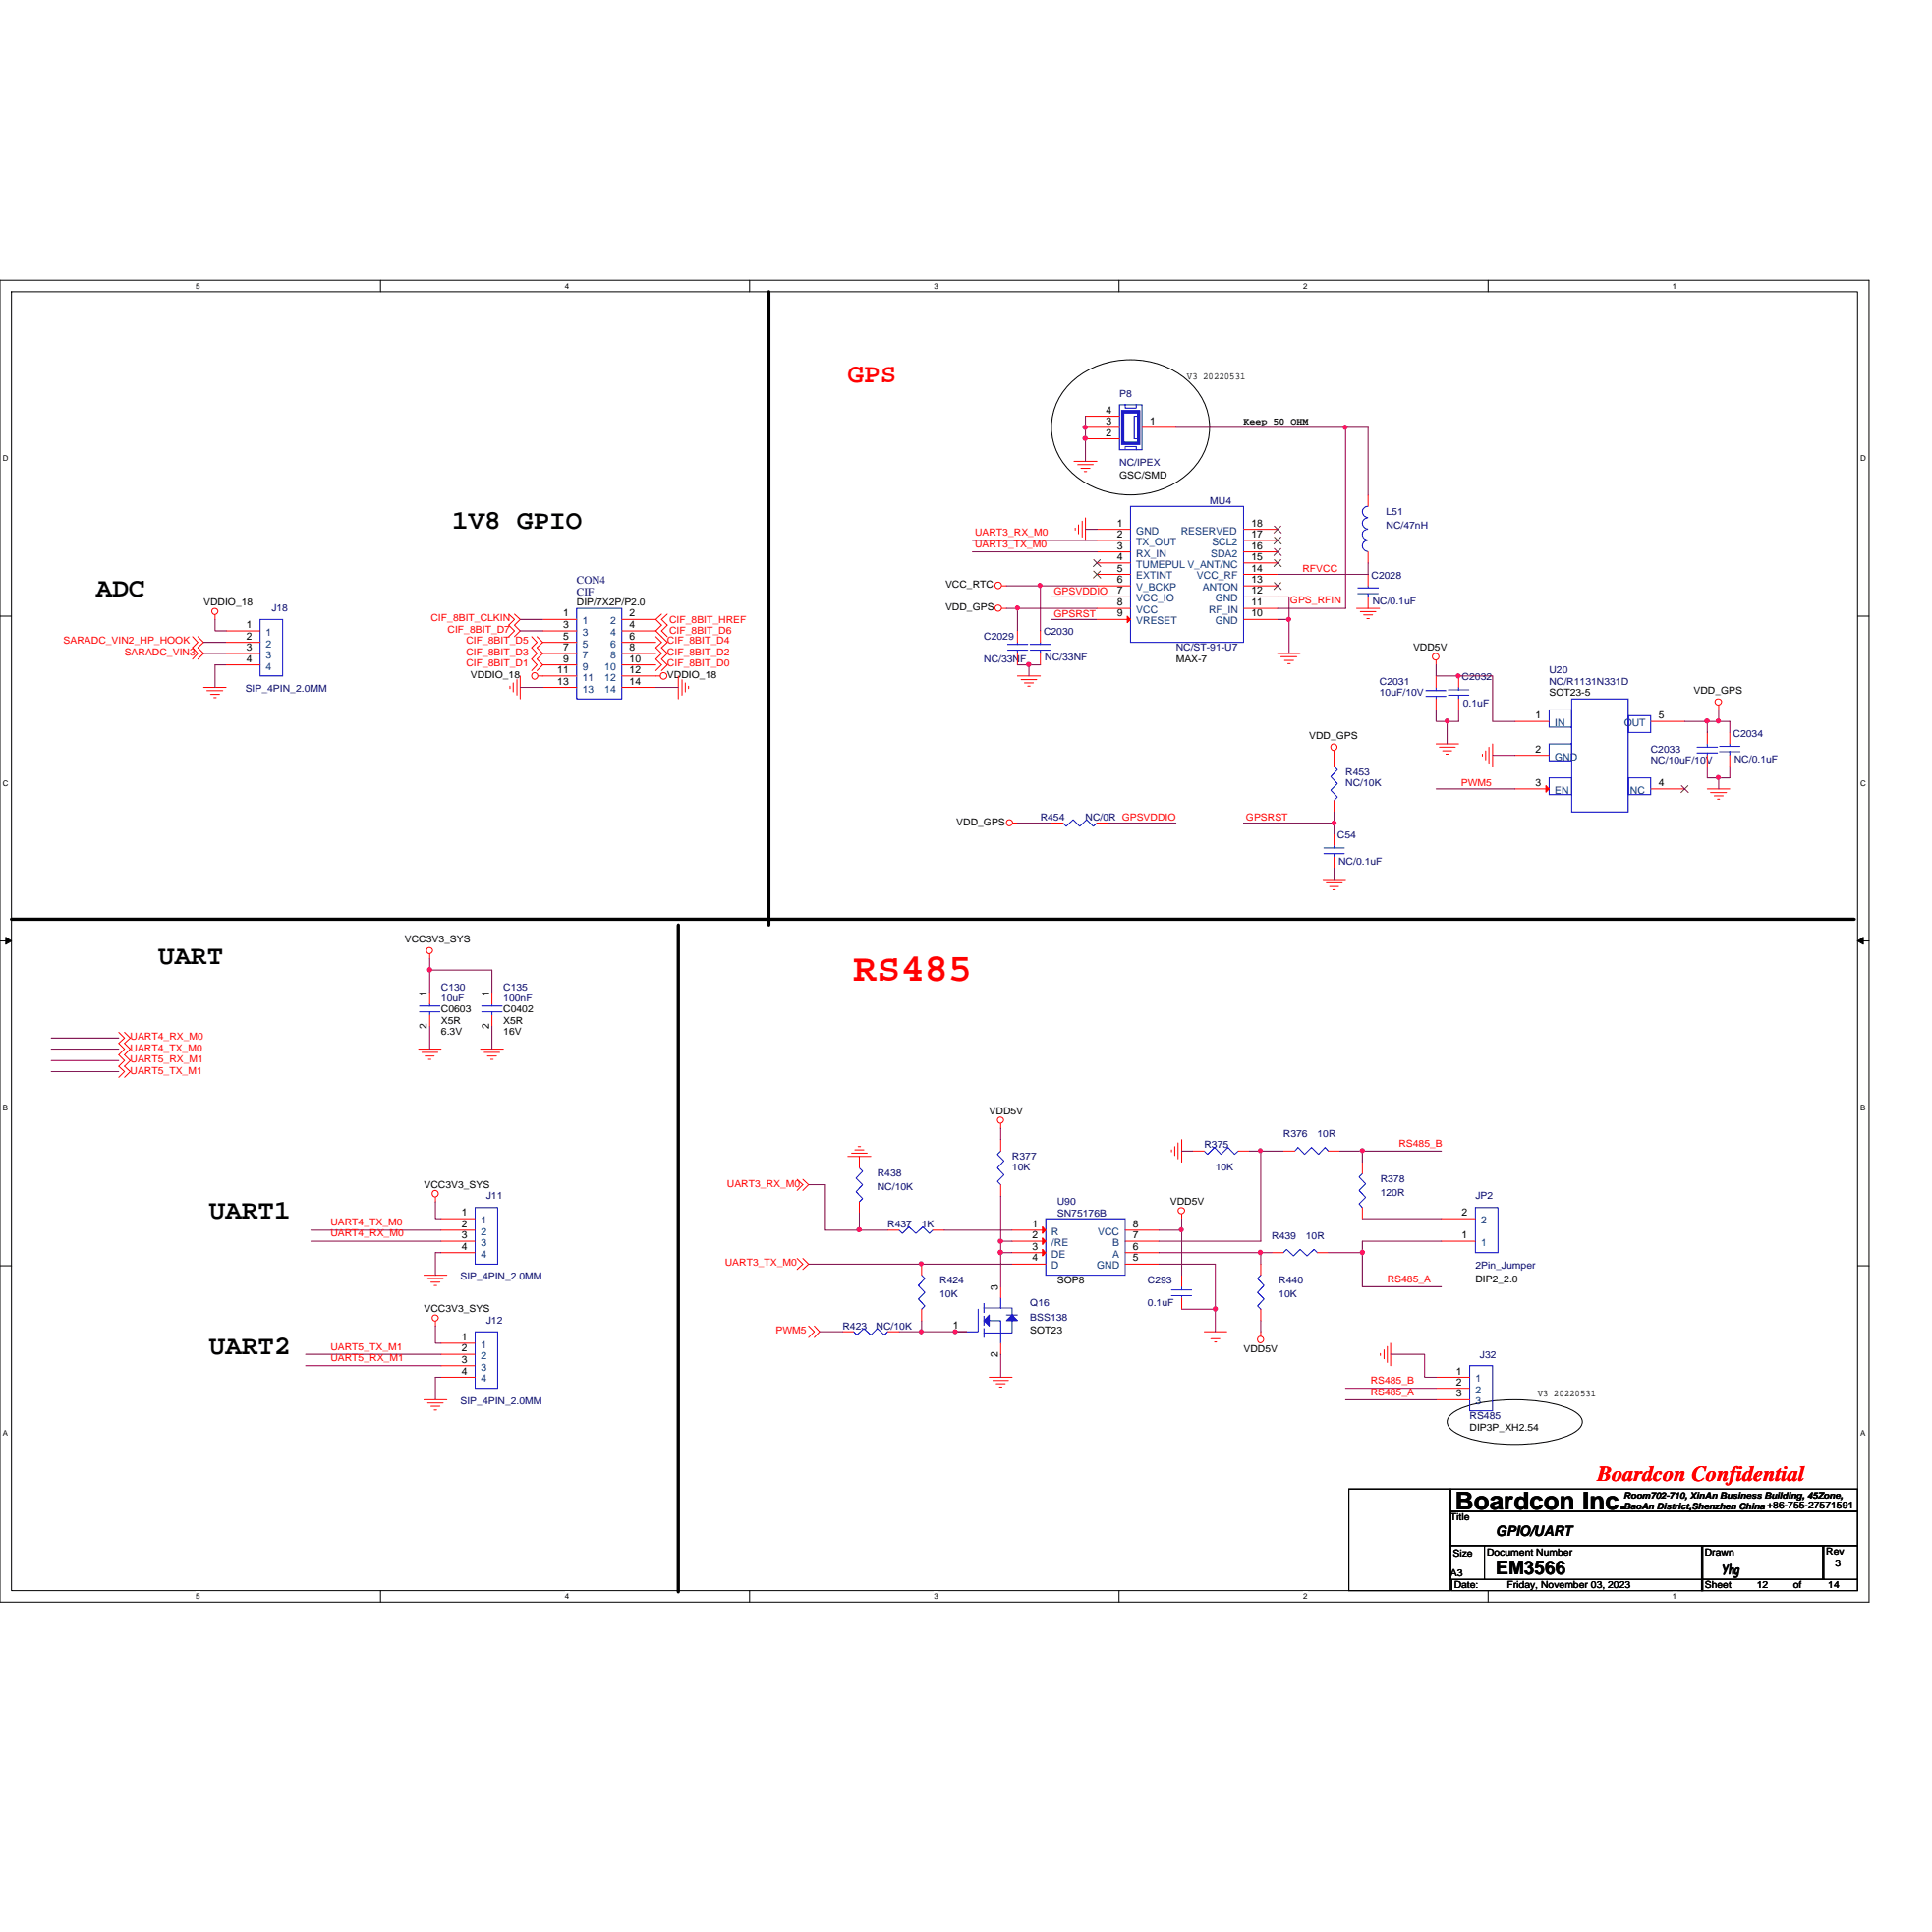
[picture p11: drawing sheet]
<svg xmlns="http://www.w3.org/2000/svg" width="100mm" height="100mm" viewBox="0 0 100 100" stroke-linecap="round" stroke-linejoin="round" font-family="sans-serif">
<path d="M0 14.5h96.6v68.3h-96.6zM.6 15.1h95.4v67.1h-95.4z" fill="none" stroke="#000" stroke-width=".05"/>
<g fill="#fff">
<path d="M10.1 14.5h.3v.5h-.3z"/>
<path d="M10.1 82.3h.3v.4h-.3z"/>
</g>
<path d="M19.7 14.5v.6M19.7 82.2v.6" fill="none" stroke="#000" stroke-width=".05"/>
<g fill="#fff">
<path d="M29.2 14.5h.2v.5h-.2z"/>
<path d="M29.2 82.3h.2v.4h-.2z"/>
</g>
<path d="M38.7 14.5v.6M38.7 82.2v.6" fill="none" stroke="#000" stroke-width=".05"/>
<g fill="#fff">
<path d="M48.3 14.5h.2v.5h-.2z"/>
<path d="M48.3 82.3h.2v.4h-.2z"/>
</g>
<path d="M57.8 14.5v.6M57.8 82.2v.6" fill="none" stroke="#000" stroke-width=".05"/>
<g fill="#fff">
<path d="M67.4 14.5h.2v.5h-.2z"/>
<path d="M67.4 82.3h.2v.4h-.2z"/>
</g>
<path d="M76.9 14.5v.6M76.9 82.2v.6" fill="none" stroke="#000" stroke-width=".05"/>
<g fill="#fff">
<path d="M86.4 14.5h.3v.5h-.3z"/>
<path d="M86.4 82.3h.3v.4h-.3z"/>
<path d="M.1 23.5h.3v.4h-.3z"/>
<path d="M96.1 23.5h.3v.4h-.3z"/>
<path d="M.1 40.2h.3v.5h-.3z"/>
<path d="M96.1 40.2h.3v.5h-.3z"/>
</g>
<path d="M0 31.8h.6M96 31.8h.6" fill="none" stroke="#000" stroke-width=".05"/>
<g fill="#fff">
<path d="M.1 57h.3v.5h-.3z"/>
<path d="M96.1 57h.3v.5h-.3z"/>
</g>
<path d="M0 48.6h.6M96 48.6h.6" fill="none" stroke="#000" stroke-width=".05"/>
<path d="M.3 48.4l.3 .2-.3 .2zM96 48.6l.3-.2v.4z" fill="#000" stroke="#000" stroke-width=".05"/>
<g fill="#fff">
<path d="M.1 73.8h.3v.5h-.3z"/>
<path d="M96.1 73.8h.3v.5h-.3z"/>
</g>
<g fill="none" stroke="#000" stroke-width=".05">
<path d="M55.5 19.6a4.5 4.5 0 0 1 6.7 1.1 3.3 3.3 0 0 1-2.2 4.6 4.4 4.4 0 0 1-5.3-1.9 3.1 3.1 0 0 1 .8-3.8zM0 65.4h.6M69.7 76.9h5.3v5.3h-5.3zM74.9 73.2a4.9 4.9 0 0 1 3.4-.9 4.9 4.9 0 0 1 3.4 .9l.1 .3a1.48 1.48 0 0 1-1.3 .9 8.1 8.1 0 0 1-5.4-.4l-.2-.3-.1-.2zM75 76.9h21v1.2h-21zM75 78.1h21v1.8h-21zM75 79.9h1.7v1.7h-1.7zM76.7 79.9h17.5v1.7h-17.5zM87.9 79.9v1.7M88 79.9h6.2v1.7h-6.2zM94.2 79.9h1.8v1.7h-1.8zM96 65.4h.6"/>
<path d="M75 81.6h13v.6h-13zM87.9 81.6h8.1v.6h-8.1z"/>
</g>
<path d="M39.7 15.1v32.7M.6 47.5h95.2M35.1 47.8v34.5" fill="none" stroke="#000" stroke-width=".17"/>
<g fill="none" stroke="#f00" stroke-width=".05">
<path d="M9.9 32.9l.3 .3-.3 .3 .3 .3-.3 .3M10.2 32.9l.3 .3-.3 .3 .3 .3-.3 .3M10.5 35.5h1.2M10.7 35.7h.8M10.9 35.9h.4M11 31.5h.2v.2h-.2zM11 36.1h.2M11.1 31.8v.2M11.7 32.6h1.7M11.7 33.2h1.7M11.7 33.8h1.7M11.7 34.4h1.7"/>
<path d="M26.3 31.7l.3 .3-.3 .3 .3 .3-.3 .3M26.4 35.5v.1M26.5 35.3v.5M26.6 31.7l.3 .3-.3 .3 .3 .3-.3 .3M26.7 35.1v.8M26.9 34.9v1.2M27.5 32.9l.2 .3-.2 .3 .2 .3-.2 .3 .2 .3-.2 .3M27.5 34.8h.2v.2h-.2zM27.7 32.9l.3 .3M28 33.2l-.3 .3 .3 .3M28 33.8l-.3 .3 .3 .3M28 34.4l-.3 .3"/>
<path d="M28 32h1.8M28 32.6h1.8M28 33.2h1.8M28 33.8h1.8M28 34.4h1.8M28 35.5h1.8M29.8 34.9h-2M32.1 34.9h2M32.1 32h1.8M32.1 32.6h1.8M32.1 33.2h1.8M32.1 33.8h1.8"/>
<path d="M32.1 34.4h1.8M32.1 35.5h1.8M33.9 32l.3 .3-.3 .3M33.9 32.6l.6 .6-.3 .3 .3 .3-.3 .3 .3 .3-.3 .3M33.9 32.9l.3 .3-.3 .3 .3 .3-.3 .3 .3 .3-.3 .3M34.2 31.7l-.3 .3M34.5 31.7l-.3 .3 .3 .3-.3 .3 .3 .3M35.1 34.9v1.2M35.2 35.1v.8M35.4 35.3v.5M35.6 35.5v.1M51.5 31.3h.2v.2h-.2z"/>
<path d="M51.8 31.4h.2M51.8 30.3h.2M52.6 32.6v.6M52.6 33.8v.6M52.6 34.9h1.2M52.8 35.1h.8M52.9 35.3h.5M53.1 35.5h.1M53.8 32.6v.6M53.8 33.8v.6M55.5 23.8h1.2M55.6 27.3v.1"/>
<path d="M55.7 24h.8M55.7 27.1v.5M55.9 24.2h.4M55.9 26.9v.9M56 24.4h.2M56.1 22.7h1.7M56.1 22.1h1.7M56.1 21.5h1.7M56.1 26.8v1.1M56.7 32h1.7M56.7 30.8h1.7M56.7 31.4h1.7"/>
<path d="M56.7 28.5h1.7M56.7 29.1h1.7M56.7 29.7h1.7M56.7 30.3h1.7M56.7 27.4h1.7M56.7 27.9h1.7M59 22.1h1.8M64.3 29.7h1.7M64.3 32h1.7M64.3 31.4h1.7M64.3 30.8h1.7M64.3 30.3h1.7"/>
<path d="M64.3 29.1h1.7M64.3 28.5h1.7M64.3 27.9h1.7M64.3 27.4h1.7M66 33.8h1.2M66.2 33.9h.8M66.4 34.1h.4M66.5 34.3h.2M68.8 38.5h.2v.2h-.2zM68.9 38.8v.8M70.1 31.4h1.2M70.3 31.6h.8"/>
<path d="M70.5 31.8h.4M70.6 32h.2M70.7 29.7v.6M70.7 30.8v.6M70.7 28.5v.6M70.7 25.6v.6M74.2 34.1v.3M74.2 36.1v.6M74.2 34.9v.6M74.2 38.4h1.2M74.4 38.6h.8M74.5 38.8h.5"/>
<path d="M74.7 39h.1M75.4 34.9v.6M75.4 36.1v.6M76.6 39v.1M76.8 38.8v.5M76.9 38.6v.8M77.1 38.4v1.2M78.3 37.3h1.8M78.3 39h1.8M85.3 37.3h1.8M88.2 39v.6M88.2 37.9v.5"/>
<path d="M88.7 36.2h.2v.2h-.2zM88.8 36.5v.2M89.4 37.9v.5M89.4 39v.6M6.1 53.3l.3 .3-.3 .3 .3 .3-.3 .3 .3 .3-.3 .3 .3 .3-.3 .3M6.4 53.3l.3 .3-.3 .3 .3 .3-.3 .3 .3 .3-.3 .3 .3 .3-.3 .3M21.6 54.2h1.2M21.8 54.4h.8M22 54.6h.4M22.1 49h.2v.2h-.2zM22.1 54.7h.2M22.2 49.3v.2"/>
<path d="M22.2 51.3v.6M22.2 52.5v.5M24.8 54.2h1.2M25 54.4h.8M25.2 54.6h.5M25.4 54.7h.1M25.4 51.3v.6M25.4 52.5v.5M43.8 59.8h1.2M44 59.6h.8M44.2 59.4h.4M44.3 59.3h.2"/>
<path d="M44.4 59.8v.6M51.6 57.8h.2v.2h-.2zM51.7 58.1v.2M51.7 58.9v.6M52 42.4h.3v.2h-.3zM52.3 42.5h.3M54.3 42.5h.6M56.7 42.5h.6M60.5 59.4v.1M60.7 59.3v.4M60.9 59.1v.8M61.1 58.9v1.2"/>
<path d="M61.6 59.5h.6M64 59.5h.6M66.3 59.5h.6M68.4 45.5h1.1M68.5 45.6h.9M68.6 59.5h.6M68.7 45.8h.5M68.9 46h.1M68.9 41.4v.6M68.9 43.1v.6M68.9 44.3v.6M78.3 40.8h1.8"/>
<path d="M85.3 40.8h1.8M88.2 40.8h1.2M88.4 41h.8M88.6 41.1h.4M88.8 41.3h.1M21.9 65.9h1.2M21.9 72.3h1.2M22.1 66.1h.8M22.1 72.5h.8M22.3 66.3h.4M22.3 72.7h.4M22.4 61.6h.2v.2h-.2z"/>
<path d="M22.4 68h.2v.2h-.2zM22.4 66.4h.2M22.4 72.9h.2M22.5 61.9v.2M22.5 68.3v.2M22.8 69.4h1.8M22.8 70h1.8M22.8 70.6h1.8M22.8 71.2h1.8M22.8 63h1.8M22.8 63.6h1.8M22.8 64.1h1.8"/>
<path d="M22.8 64.7h1.8M41.2 60.9l.3 .3-.3 .3M41.2 65l.3 .3-.3 .3M41.5 60.9l.3 .3-.3 .3M41.5 65l.3 .3-.3 .3M41.8 68.5l.3 .3-.3 .3M42.1 68.5l.3 .3-.3 .3M43.5 68.8h.6M44.4 62.1v.6M45.9 63.6h.6M45.9 68.8h.6M47.6 67.7v.5"/>
<path d="M47.6 65.3v.6M48.2 63.6h.6M49.4 68.8h.6M51.1 71.2h1.2M51.3 71.3h.8M51.5 71.5h.4M51.6 71.7h.2M51.7 66.5v.6M51.7 69.4v.6M51.7 61.2v.6M52.3 63.6h1.7M52.3 64.1h1.7"/>
<path d="M52.3 64.7h1.7M52.3 65.3h1.7M58.1 65.3h1.8M58.1 64.7h1.8M58.1 64.1h1.8M58.1 63.6h1.8M60.9 62.4h.3v.3h-.3zM61.1 62.7v.3M61.1 67.1v.6M61.1 65.9v.6M62.2 68.8h1.2M62.4 69h.8"/>
<path d="M62.6 69.2h.4M62.8 69.3h.1M65 69.1h.2v.2h-.2zM65.2 68.8v.3M65.2 65.3v.6M65.2 67.7v.5M65.7 64.7h.6M68.1 64.7h.5M70.4 60.1v.5M70.4 62.4v.6M71.3 69.9v.1M71.5 69.7v.5"/>
<path d="M71.7 69.6v.8M71.9 69.4v1.2M74.2 71.2h1.7M74.2 71.7h1.7M74.2 72.3h1.7M74.5 64.1h1.7M74.5 63h1.7"/>
<circle cx="34.3" cy="34.9" r=".17"/>
<circle cx="51.6" cy="30.3" r=".17"/>
<circle cx="74.2" cy="33.9" r=".17"/>
</g>
<g fill="none" stroke="#00f" stroke-width=".05">
<path d="M13.4 32h1.2v2.9h-1.2zM29.8 31.4h2.3v4.7h-2.3zM52.1 33.6h1M52.1 33.3h1M52.6 33.2v.1M52.6 33.6v.2M53.2 33.6h1.1M53.2 33.3h1.1M53.8 33.2v.1M53.8 33.6v.2M57.8 20.9h1.2v2.3h-1.2zM58.1 20.9v.2h.6v-.2"/>
<path d="M58.1 23.2v-.1h.6v.1M58.4 26.2h5.9v7h-5.9zM58.6 21.5h.2v1.2h-.2zM68.9 39.6l.2 .2-.3 .3 .3 .4-.3 .3 .3 .4-.2 .2M70.2 30.7h1M70.2 30.4h1M70.7 27.9a.29 .29 0 0 0-.3 .3 .29 .29 0 0 0 .3 .3M70.7 27.4a.28 .28 0 0 0-.3 .2 .28 .28 0 0 0 .3 .3M70.7 26.8a.29 .29 0 0 0-.3 .2 .29 .29 0 0 0 .3 .3M70.7 26.2a.29 .29 0 0 0-.3 .3 .29 .29 0 0 0 .3 .2M70.7 30.3v.1M70.7 30.7v.1"/>
<path d="M73.7 35.7h1M73.7 36h1M74.2 36v.1M74.2 35.5v.2M74.8 35.9h1.1M74.8 35.6h1.1M75.4 35.5v.1M75.4 35.9v.2M80.1 36.7h1.1v.9h-1.1zM80.1 38.4h1.1v.9h-1.1zM81.2 36.1h2.9v5.9h-2.9zM84.1 37h1.2v.9h-1.2z"/>
<path d="M87.7 38.6h1.1M87.7 38.9h1.1M88.2 38.9v.1M88.2 38.4v.2M88.9 38.8h1M88.9 38.6h1M89.4 38.4v.2M89.4 38.8v.2M21.7 52.3h1M21.7 52h1M22.2 51.9v.1M22.2 52.3v.2"/>
<path d="M24.9 52.3h1.1M24.9 52h1.1M25.4 51.9v.1M25.4 52.3v.2M51.7 59.5l-.2 .2 .4 .3-.4 .4 .4 .3-.4 .3 .2 .2M54.9 42.5l.2 .2 .4-.3 .3 .3 .4-.3 .3 .3 .2-.2M62.2 59.5l.2 .2 .4-.4 .3 .4 .4-.4 .3 .4 .2-.2M66.9 59.5l.2-.2 .3 .4 .4-.4 .3 .4 .4-.4 .1 .2M68.4 44.1h1.1M68.4 43.8h1.1M68.9 43.7v.1M68.9 44.1v.2"/>
<path d="M80.1 40.2h1.1v.9h-1.1zM84.1 40.2h1.2v.9h-1.2zM24.6 68.8h1.1v2.9h-1.1zM24.6 62.4h1.1v2.9h-1.1zM44.1 68.8l.2 .2 .3-.4 .4 .4 .3-.4 .4 .4 .2-.2M44.4 60.4l.2 .1-.4 .4 .4 .3-.4 .4 .4 .3-.2 .2M46.5 63.6l.1 .1 .4-.3 .3 .3 .4-.3 .3 .3 .2-.1M47.6 65.9l.2 .2-.3 .3 .3 .4-.3 .3 .3 .4-.2 .2M50.5 67.7v1.1h-.5M50.8 67.6h1.5v.4M50.8 68.6v.5M50.8 68v.5"/>
<path d="M50.8 67.4v.4M51.1 68.2h.6v1.2M51.7 67.1v.5M52 68h.6M52.3 68.2v.7h-1.5M54 63h4.1v2.9h-4.1zM60.5 66.7h1.1M60.5 67h1.1M61.1 66.5v.2M61.1 67v.1M65.2 65.9l-.2 .2 .3 .3-.3 .4 .3 .3-.3 .4 .2 .2M66.3 64.7l.2-.1 .3 .3 .4-.3 .3 .3 .4-.3 .2 .1"/>
<path d="M70.4 60.6l-.2 .2 .4 .4-.4 .3 .4 .4-.4 .3 .2 .2M75.9 70.6h1.2v2.3h-1.2zM76.2 62.4h1.2v2.3h-1.2z"/>
</g>
<g fill="#00f" stroke="#00f" stroke-width=".05">
<path d="M51.1 68v.5l-.3-.3z" fill-rule="evenodd"/>
<path d="M52.3 68l.3 .2h-.6z" fill-rule="evenodd"/>
</g>
<g fill="#f00" stroke="#f00" stroke-width=".05">
<path d="M53.9 63.4l.1 .2-.1 .1z"/>
<path d="M53.9 64l.1 .1-.1 .2z"/>
<path d="M53.9 64.6l.1 .1-.1 .2z"/>
<path d="M79.9 40.6l.2 .2-.2 .1z"/>
<path d="M58.3 31.8l.1 .2-.1 .2z"/>
</g>
<path d="M58 21.3h.8v1.6h-.8z" fill="none" stroke="#00f" stroke-width=".17"/>
<g fill="none" stroke="#804000" stroke-width=".05">
<path d="M56.5 28.9l.4 .4M56.5 29.5l.4 .4M56.9 28.9l-.4 .4M56.9 29.5l-.4 .4M65.8 30.1l.4 .4M65.8 28.9l.4 .4M65.8 28.3l.4 .4M65.8 27.8l.4 .3M65.8 27.2l.4 .3M66.2 30.1l-.4 .4M66.2 28.9l-.4 .4M66.2 28.3l-.4 .4"/>
<path d="M66.2 27.8l-.4 .3M66.2 27.2l-.4 .3M86.9 40.6l.3 .4M87.2 40.6l-.3 .4"/>
</g>
<g fill="none" stroke="#800040" stroke-width=".05">
<path d="M10.5 33.2h1.2M10.5 33.8h1.2M11.1 32v.6h.6M11.7 34.4h-.6v1.1M26.9 32h1.1M26.9 32.6h1.1M26.9 35.5h1.1M33.9 35.5h1.2M50.2 27.9h6.5M50.2 28.5h6.5M52 30.3h1.8M52 31.4h.6"/>
<path d="M52.6 31.4h4.1M52.6 34.4h.6M52.6 31.4v1.2M53.2 34.4h.6M53.2 34.4v.5M53.8 30.3h2.9M53.8 30.3v2.3M54.3 30.8h2.4M54.3 32h2.4M56.1 27.4h.6M56.1 21.5v2.3M60.8 22.1h8.7"/>
<path d="M66 30.8h.6v1.2M66 32h.6M66.6 32v1.8M69.5 22.1v9.3h-3.5M69.5 22.1h1.2v3.5M70.7 29.1v.6h-4.7M74.2 36.7v.6h.6M74.2 34.4v.5h2.9v2.4h1.2M74.8 37.3v1.1M75.4 36.7v.6h-.6M77.1 39h1.2M87.1 37.3h1.1"/>
<path d="M88.2 37.3h.6M88.2 37.3v.6M88.2 39.6v.6h.6M88.8 36.7v.6M88.8 37.3h.6v.6M89.4 39.6v.6h-.6M2.6 55.4h3.5M2.6 54.8h3.5M2.6 53.6h3.5M2.6 54.2h3.5M22.2 50.1h3.2v1.2M22.2 53v1.2"/>
<path d="M22.2 50.1v1.2M22.2 49.5v.6M25.4 53v1.2M51.7 58.3v.6M52.6 42.5h1.7M57.3 42.5h3.5M61.1 59.5h.5M64.3 42.5h4.6M64.6 59.5h1.7M65.2 59.5v4.6h-5.3M68.9 42v1.1M68.9 44.9v.6"/>
<path d="M69.2 59.5h5.3M70.4 59.5v.6M74.2 40.8h4.1M88.8 40.2v.6M15.8 70h7M15.8 70.6h7M16.1 63.6h6.7M16.1 64.1h6.7M22.5 62.1v.9h.3M22.5 68.5v.9h.3M22.8 64.7h-.3v1.2M22.8 71.2h-.3v1.1"/>
<path d="M41.8 61.2h.9v2.4h1.7M41.8 65.3h10.5M42.4 68.8h1.1M44.4 62.7v.9M44.4 63.6h1.5M47.6 68.2v.6M48.8 63.6h3.5M50 68.8h-3.5M51.7 61.8v2.3M51.7 70v1.2M51.7 64.1h.6M51.7 64.7h.6"/>
<path d="M51.7 64.1v.6M51.7 64.7v1.8M59.9 65.3h2.9v2.4M59.9 63.6h1.2M59.9 64.7h5.3M61.1 67.7h1.7M61.1 63v.6M61.1 63.6v2.3M62.8 67.7v1.1M65.2 68.2v.6M65.7 64.7h-.5v.6M68.6 64.7h1.8"/>
<path d="M69.5 71.7h4.7M69.5 72.3h4.7M70.4 64.7v1.8h4.1M70.4 63h4.1M71.9 70h1.7v1.2h.6M74.5 64.1h-4.1v.6"/>
</g>
<g fill="#f0f" stroke="#f0f" stroke-width=".05">
<path d="M22.1 50h.2v.2h-.2z" fill-rule="evenodd"/>
<path d="M65.1 59.4h.1v.1h-.1z" fill-rule="evenodd"/>
<path d="M70.3 59.4h.2v.1h-.2z" fill-rule="evenodd"/>
<path d="M51.6 64.1h.2v.1h-.2z" fill-rule="evenodd"/>
<path d="M44.3 63.5h.2v.1h-.2z" fill-rule="evenodd"/>
<path d="M61 63.5h.1v.1h-.1z" fill-rule="evenodd"/>
<path d="M51.6 64.6h.2v.2h-.2z" fill-rule="evenodd"/>
<path d="M65.1 64.6h.1v.2h-.1z" fill-rule="evenodd"/>
<path d="M70.3 64.6h.2v.2h-.2z" fill-rule="evenodd"/>
<path d="M47.5 65.2h.2v.2h-.2z" fill-rule="evenodd"/>
<path d="M62.7 67.6h.2v.1h-.2z" fill-rule="evenodd"/>
<path d="M47.5 68.7h.2v.2h-.2z" fill-rule="evenodd"/>
<path d="M49.3 68.7h.1v.2h-.1z" fill-rule="evenodd"/>
<path d="M56 22h.2v.2h-.2z" fill-rule="evenodd"/>
<path d="M69.4 22h.2v.2h-.2z" fill-rule="evenodd"/>
<path d="M56 22.6h.2v.1h-.2z" fill-rule="evenodd"/>
<path d="M53.7 30.2h.1v.1h-.1z" fill-rule="evenodd"/>
<path d="M52.5 31.3h.1v.2h-.1z" fill-rule="evenodd"/>
<path d="M66.5 31.9h.2v.2h-.2z" fill-rule="evenodd"/>
<path d="M53.1 34.3h.1v.1h-.1z" fill-rule="evenodd"/>
<path d="M75.3 34.9h.1v.1h-.1z" fill-rule="evenodd"/>
<path d="M74.7 37.2h.2v.1h-.2z" fill-rule="evenodd"/>
<path d="M88.1 37.2h.2v.1h-.2z" fill-rule="evenodd"/>
<path d="M88.7 37.2h.2v.1h-.2z" fill-rule="evenodd"/>
<path d="M88.7 40.1h.2v.1h-.2z" fill-rule="evenodd"/>
<path d="M68.9 42.5h.1v.1h-.1z" fill-rule="evenodd"/>
<path d="M22.1 50h.2v.2h-.2z" fill-rule="evenodd"/>
<path d="M65.1 59.4h.1v.1h-.1z" fill-rule="evenodd"/>
<path d="M70.3 59.4h.2v.1h-.2z" fill-rule="evenodd"/>
<path d="M51.6 64.1h.2v.1h-.2z" fill-rule="evenodd"/>
<path d="M44.3 63.5h.2v.1h-.2z" fill-rule="evenodd"/>
<path d="M61 63.5h.1v.1h-.1z" fill-rule="evenodd"/>
<path d="M51.6 64.6h.2v.2h-.2z" fill-rule="evenodd"/>
<path d="M65.1 64.6h.1v.2h-.1z" fill-rule="evenodd"/>
<path d="M70.3 64.6h.2v.2h-.2z" fill-rule="evenodd"/>
<path d="M47.5 65.2h.2v.2h-.2z" fill-rule="evenodd"/>
<path d="M62.7 67.6h.2v.1h-.2z" fill-rule="evenodd"/>
<path d="M47.5 68.7h.2v.2h-.2z" fill-rule="evenodd"/>
<path d="M49.3 68.7h.1v.2h-.1z" fill-rule="evenodd"/>
<path d="M56 22h.2v.2h-.2z" fill-rule="evenodd"/>
<path d="M69.4 22h.2v.2h-.2z" fill-rule="evenodd"/>
<path d="M56 22.6h.2v.1h-.2z" fill-rule="evenodd"/>
<path d="M53.7 30.2h.1v.1h-.1z" fill-rule="evenodd"/>
<path d="M52.5 31.3h.1v.2h-.1z" fill-rule="evenodd"/>
<path d="M66.5 31.9h.2v.2h-.2z" fill-rule="evenodd"/>
<path d="M53.1 34.3h.1v.1h-.1z" fill-rule="evenodd"/>
<path d="M75.3 34.9h.1v.1h-.1z" fill-rule="evenodd"/>
<path d="M74.7 37.2h.2v.1h-.2z" fill-rule="evenodd"/>
<path d="M88.1 37.2h.2v.1h-.2z" fill-rule="evenodd"/>
<path d="M88.7 37.2h.2v.1h-.2z" fill-rule="evenodd"/>
<path d="M88.7 40.1h.2v.1h-.2z" fill-rule="evenodd"/>
<path d="M68.9 42.5h.1v.1h-.1z" fill-rule="evenodd"/>
</g>
<text font-size="2" fill="#f00" x="44.1" y="50.7">RS485</text>
<text font-size="1.4" fill="#f00" x="43.8" y="19.8">GPS</text>
<g font-size="1.4">
<text x="23.4" y="27.3">1V8 GPIO</text>
<text x="5" y="30.8">ADC</text>
<text x="8.2" y="49.8">UART</text>
<text x="10.8" y="63">UART1</text>
<text x="10.8" y="70">UART2</text>
</g>
<text font-size="1.3" x="75.2" y="78">Boardcon Inc.</text>
<text font-size="1.1" fill="#f00" x="82.5" y="76.5">Boardcon Confidential</text>
<text font-size="1" x="77.3" y="81.3">EM3566</text>
<g font-size=".7">
<text x="77.3" y="79.4">GPIO/UART</text>
<text x="89" y="81.3">Yhg</text>
</g>
<g font-size=".6" fill="#000080">
<text x="29.8" y="30.2">CON4</text>
<text x="29.8" y="30.8">CIF</text>
</g>
<g font-size=".5">
<text x="57.1" y="22.5">2</text>
<text x="57.1" y="21.9">3</text>
<text x="57.1" y="21.4">4</text>
<text x="59.4" y="21.9">1</text>
<text x="61.3" y="19.6">V3 20220531</text>
<text x="64.3" y="21.9">Keep 50 OHM</text>
<text x="57.7" y="28.4">3</text>
<text x="57.7" y="28.9">4</text>
<text x="57.7" y="29.5">5</text>
<text x="57.7" y="27.2">1</text>
<text x="57.7" y="27.8">2</text>
<text x="57.8" y="24.7">GSC/SMD</text>
<text x="64.7" y="27.8">17</text>
<text x="64.7" y="28.4">16</text>
<text x="64.7" y="28.9">15</text>
<text x="64.7" y="27.2">18</text>
<text x="64.7" y="29.5">14</text>
<text x="10.5" y="31.3">VDDIO_18</text>
<text x="12.7" y="32.5">1</text>
<text x="12.7" y="33">2</text>
<text x="12.7" y="33.6">3</text>
<text x="12.7" y="34.2">4</text>
<text x="24.3" y="35">VDDIO_18</text>
<text x="28.8" y="34.8">11</text>
<text x="28.8" y="35.4">13</text>
<text x="29.1" y="31.9">1</text>
<text x="29.1" y="32.5">3</text>
<text x="29.1" y="33">5</text>
<text x="29.1" y="33.6">7</text>
<text x="29.1" y="34.2">9</text>
<text x="29.8" y="31.3">DIP/7X2P/P2.0</text>
<text x="32.5" y="34.2">10</text>
<text x="32.5" y="34.8">12</text>
<text x="32.5" y="35.4">14</text>
<text x="32.5" y="31.9">2</text>
<text x="32.5" y="32.5">4</text>
<text x="32.5" y="33">6</text>
<text x="32.5" y="33.6">8</text>
<text x="34.5" y="35">VDDIO_18</text>
<text x="48.9" y="30.4">VCC_RTC</text>
<text x="48.9" y="31.5">VDD_GPS</text>
<text x="57.7" y="31.9">9</text>
<text x="57.7" y="30.7">7</text>
<text x="57.7" y="31.3">8</text>
<text x="57.7" y="30.1">6</text>
<text x="60.8" y="34.2">MAX-7</text>
<text x="64.7" y="31.9">10</text>
<text x="64.7" y="31.3">11</text>
<text x="64.7" y="30.7">12</text>
<text x="64.7" y="30.1">13</text>
<text x="73" y="33.6">VDD5V</text>
<text x="80.1" y="36">SOT23-5</text>
<text x="87.5" y="35.8">VDD_GPS</text>
<text x="67.6" y="38.2">VDD_GPS</text>
<text x="79.4" y="40.6">3</text>
<text x="79.4" y="37.1">1</text>
<text x="79.4" y="38.9">2</text>
<text x="85.7" y="40.6">4</text>
<text x="85.7" y="37.1">5</text>
<text x="49.4" y="42.6">VDD_GPS</text>
<text x="20.9" y="48.7">VCC3V3_SYS</text>
<text x="22.1" y="53.2" transform="rotate(-90 22.1 53.2)">2</text>
<text x="22.1" y="51.5" transform="rotate(-90 22.1 51.5)">1</text>
<text x="22.8" y="52.3">C0603</text>
<text x="22.8" y="52.9">X5R</text>
<text x="22.8" y="53.5">6.3V</text>
<text x="25.3" y="53.2" transform="rotate(-90 25.3 53.2)">2</text>
<text x="25.3" y="51.5" transform="rotate(-90 25.3 51.5)">1</text>
<text x="26" y="52.3">C0402</text>
<text x="26" y="52.9">X5R</text>
<text x="26" y="53.5">16V</text>
<text x="51.1" y="57.6">VDD5V</text>
<text x="21.9" y="61.4">VCC3V3_SYS</text>
<text x="23.9" y="62.8">1</text>
<text x="23.9" y="63.4">2</text>
<text x="23.9" y="64">3</text>
<text x="23.9" y="64.6">4</text>
<text x="53.3" y="63.4">1</text>
<text x="53.3" y="64">2</text>
<text x="53.3" y="64.6">3</text>
<text x="53.3" y="65.2">4</text>
<text x="58.5" y="63.4">8</text>
<text x="58.5" y="64.6">6</text>
<text x="58.5" y="64">7</text>
<text x="58.5" y="65.2">5</text>
<text x="60.5" y="62.3">VDD5V</text>
<text x="75.5" y="64">1</text>
<text x="75.5" y="62.8">2</text>
<text x="21.9" y="67.8">VCC3V3_SYS</text>
<text x="23.9" y="69.3">1</text>
<text x="23.9" y="69.8">2</text>
<text x="23.9" y="70.4">3</text>
<text x="23.9" y="71">4</text>
<text x="49.3" y="68.7">1</text>
<text x="51.6" y="70.1" transform="rotate(-90 51.6 70.1)">2</text>
<text x="51.6" y="66.7" transform="rotate(-90 51.6 66.7)">3</text>
<text x="53.2" y="68.9">SOT23</text>
<text x="54.6" y="66.3">SOP8</text>
<text x="64.3" y="69.9">VDD5V</text>
<text x="75.2" y="71">1</text>
<text x="75.2" y="71.6">2</text>
<text x="76.2" y="66.3">DIP2_2.0</text>
<text x="75.2" y="72.2">3</text>
<text x="75.9" y="73.9">DIP3P_XH2.54</text>
<text x="79.5" y="72.2">V3 20220531</text>
<text x="83.9" y="77.4">Room702-710, XinAn Business Building, 45Zone,</text>
<text x="75" y="81.5">A3</text>
<text x="75" y="78.6">Title</text>
<text x="75.1" y="80.4">Size</text>
<text x="75.1" y="82.1">Date:</text>
<text x="76.8" y="80.4">Document Number</text>
<text x="77.9" y="82.1">Friday, November 03, 2023</text>
<text x="83.9" y="78">BaoAn District,Shenzhen China +86-755-27571591</text>
<text x="88.1" y="80.4">Drawn</text>
<text x="88.1" y="82.1">Sheet</text>
<text x="90.8" y="82.1">12</text>
<text x="92.7" y="82.1">of</text>
<text x="94.4" y="80.3">Rev</text>
<text x="94.5" y="82.1">14</text>
<text x="94.8" y="80.9">3</text>
</g>
<g font-size=".5" fill="#000080">
<text x="57.8" y="20.5">P8</text>
<text x="57.8" y="24.1">NC/IPEX</text>
<text x="62.5" y="26">MU4</text>
<text x="70.9" y="29.9">C2028</text>
<text x="71.6" y="26.6">L51</text>
<text x="71.6" y="27.3">NC/47nH</text>
<text x="12.7" y="35.7">SIP_4PIN_2.0MM</text>
<text x="14" y="31.6">J18</text>
<text x="50.8" y="33">C2029</text>
<text x="50.8" y="34.2">NC/33NF</text>
<text x="53.9" y="32.8">C2030</text>
<text x="54" y="34.1">NC/33NF</text>
<text x="60.8" y="33.6">NC/ST-91-U7</text>
<text x="70.9" y="31.2">NC/0.1uF</text>
<text x="71.3" y="35.4">C2031</text>
<text x="71.3" y="36">10uF/10V</text>
<text x="75.5" y="35.1">C2032</text>
<text x="80.1" y="34.8">U20</text>
<text x="80.1" y="35.4">NC/R1131N331D</text>
<text x="69.5" y="40.1">R453</text>
<text x="69.5" y="40.6">NC/10K</text>
<text x="75.6" y="36.5">0.1uF</text>
<text x="85.3" y="38.9">C2033</text>
<text x="85.3" y="39.5">NC/10uF/10V</text>
<text x="89.6" y="38.1">C2034</text>
<text x="89.6" y="39.4">NC/0.1uF</text>
<text x="53.8" y="42.4">R454</text>
<text x="56.1" y="42.4">NC/0R GPSVDDIO</text>
<text x="69.1" y="43.3">C54</text>
<text x="69.2" y="44.7">NC/0.1uF</text>
<text x="22.8" y="51.2">C130</text>
<text x="22.8" y="51.7">10uF</text>
<text x="26" y="51.2">C135</text>
<text x="26" y="51.7">100nF</text>
<text x="52.3" y="59.9">R377</text>
<text x="62.2" y="59.3">R375</text>
<text x="66.3" y="58.7">R376</text>
<text x="68.1" y="58.7">10R</text>
<text x="25.1" y="62">J11</text>
<text x="45.3" y="60.8">R438</text>
<text x="45.3" y="61.5">NC/10K</text>
<text x="45.9" y="63.4">R437</text>
<text x="47.6" y="63.4">1K</text>
<text x="52.3" y="60.5">10K</text>
<text x="54.6" y="62.3">U90</text>
<text x="54.6" y="62.8">SN75176B</text>
<text x="62.8" y="60.5">10K</text>
<text x="65.7" y="64">R439</text>
<text x="67.5" y="64">10R</text>
<text x="71.3" y="61.1">R378</text>
<text x="71.3" y="61.8">120R</text>
<text x="76.2" y="62">JP2</text>
<text x="76.2" y="65.5">2Pin_Jumper</text>
<text x="23.8" y="66.1">SIP_4PIN_2.0MM</text>
<text x="25.1" y="68.4">J12</text>
<text x="43.5" y="68.7">R423</text>
<text x="45.3" y="68.7">NC/10K</text>
<text x="48.6" y="66.3">R424</text>
<text x="48.6" y="67">10K</text>
<text x="53.2" y="67.5">Q16</text>
<text x="53.2" y="68.2">BSS138</text>
<text x="59.3" y="66.3">C293</text>
<text x="59.3" y="67.5">0.1uF</text>
<text x="66.1" y="66.3">R440</text>
<text x="66.1" y="67">10K</text>
<text x="76.5" y="70.2">J32</text>
<text x="23.8" y="72.5">SIP_4PIN_2.0MM</text>
<text x="75.9" y="73.3">RS485</text>
</g>
<g font-size=".5" fill="#f00">
<text x="50.4" y="27.7">UART3_RX_M0</text>
<text x="50.4" y="28.3">UART3_TX_M0</text>
<text x="67.3" y="29.6">RFVCC</text>
<text x="3.3" y="33.3">SARADC_VIN2_HP_HOOK</text>
<text x="6.4" y="33.9">SARADC_VIN3</text>
<text x="22.3" y="32.1">CIF_8BIT_CLKIN</text>
<text x="23.1" y="32.7">CIF_8BIT_D7</text>
<text x="24.1" y="33.3">CIF_8BIT_D5</text>
<text x="24.1" y="33.9">CIF_8BIT_D3</text>
<text x="24.1" y="34.4">CIF_8BIT_D1</text>
<text x="34.5" y="33.3">CIF_8BIT_D4</text>
<text x="34.5" y="33.9">CIF_8BIT_D2</text>
<text x="34.5" y="34.4">CIF_8BIT_D0</text>
<text x="34.6" y="32.8">CIF_8BIT_D6</text>
<text x="34.6" y="32.2">CIF_8BIT_HREF</text>
<text x="54.5" y="30.7">GPSVDDIO</text>
<text x="54.5" y="31.9">GPSRST</text>
<text x="66.7" y="31.2">GPS_RFIN</text>
<text x="75.5" y="40.6">PWM5</text>
<text x="64.4" y="42.4">GPSRST</text>
<text x="6.7" y="53.7">UART4_RX_M0</text>
<text x="6.7" y="55.5">UART5_TX_M1</text>
<text x="6.7" y="54.3">UART4_TX_M0</text>
<text x="6.7" y="54.9">UART5_RX_M1</text>
<text x="72.3" y="59.3">RS485_B</text>
<text x="17.1" y="63.3">UART4_TX_M0</text>
<text x="17.1" y="63.9">UART4_RX_M0</text>
<text x="37.5" y="65.4">UART3_TX_M0</text>
<text x="37.6" y="61.3">UART3_RX_M0</text>
<text x="17.1" y="69.7">UART5_TX_M1</text>
<text x="17.1" y="70.3">UART5_RX_M1</text>
<text x="40.1" y="68.9">PWM5</text>
<text x="70.8" y="71.5">RS485_B</text>
<text x="71.7" y="66.3">RS485_A</text>
<text x="70.8" y="72.1">RS485_A</text>
</g>
<g font-size=".5" fill="#004080">
<text x="58.7" y="28.8">RX_IN</text>
<text x="58.7" y="29.3">TUMEPUL V_ANT/NC</text>
<text x="58.7" y="29.9">EXTINT</text>
<text x="58.7" y="27.6">GND</text>
<text x="58.7" y="28.2">TX_OUT</text>
<text x="61" y="27.6">RESERVED</text>
<text x="61.8" y="29.9">VCC_RF</text>
<text x="62.6" y="28.8">SDA2</text>
<text x="62.6" y="28.2">SCL2</text>
<text x="13.7" y="32.9">1</text>
<text x="13.7" y="33.4">2</text>
<text x="13.7" y="34">3</text>
<text x="13.7" y="34.6">4</text>
<text x="30.1" y="32.3">1</text>
<text x="30.1" y="32.9">3</text>
<text x="30.1" y="33.4">5</text>
<text x="30.1" y="34">7</text>
<text x="30.1" y="34.6">9</text>
<text x="30.1" y="35.2">11</text>
<text x="30.1" y="35.8">13</text>
<text x="31.2" y="34.6">10</text>
<text x="31.2" y="35.2">12</text>
<text x="31.2" y="35.8">14</text>
<text x="31.5" y="32.3">2</text>
<text x="31.5" y="32.9">4</text>
<text x="31.5" y="33.4">6</text>
<text x="31.5" y="34">8</text>
<text x="58.7" y="32.3">VRESET</text>
<text x="58.7" y="31.1">VCC_IO</text>
<text x="58.7" y="31.7">VCC</text>
<text x="58.7" y="30.5">V_BCKP</text>
<text x="62.1" y="30.5">ANTON</text>
<text x="62.5" y="31.7">RF_IN</text>
<text x="62.8" y="32.3">GND</text>
<text x="62.8" y="31.1">GND</text>
<text x="80.3" y="41">EN</text>
<text x="80.3" y="37.5">IN</text>
<text x="80.3" y="39.3">GND</text>
<text x="83.9" y="37.5">OUT</text>
<text x="84.2" y="41">NC</text>
<text x="24.8" y="63.2">1</text>
<text x="24.8" y="63.8">2</text>
<text x="24.8" y="64.4">3</text>
<text x="24.8" y="65">4</text>
<text x="54.3" y="63.8">R</text>
<text x="54.3" y="64.4">/RE</text>
<text x="54.3" y="65">DE</text>
<text x="54.3" y="65.6">D</text>
<text x="56.7" y="65.6">GND</text>
<text x="56.7" y="63.8">VCC</text>
<text x="57.5" y="65">A</text>
<text x="57.5" y="64.4">B</text>
<text x="76.5" y="64.4">1</text>
<text x="76.5" y="63.2">2</text>
<text x="24.8" y="69.7">1</text>
<text x="24.8" y="70.2">2</text>
<text x="24.8" y="70.8">3</text>
<text x="24.8" y="71.4">4</text>
<text x="76.2" y="71.4">1</text>
<text x="76.2" y="72">2</text>
<text x="76.2" y="72.6">3</text>
</g>
<g font-size=".4">
<text x="10.1" y="14.9">5</text>
<text x="29.2" y="14.9">4</text>
<text x="48.3" y="14.9">3</text>
<text x="67.4" y="14.9">2</text>
<text x="86.4" y="14.9">1</text>
<text x=".1" y="23.8">D</text>
<text x="96.1" y="23.8">D</text>
<text x=".1" y="40.6">C</text>
<text x="96.1" y="40.6">C</text>
<text x=".1" y="57.4">B</text>
<text x="96.1" y="57.4">B</text>
<text x=".1" y="74.2">A</text>
<text x="96.1" y="74.2">A</text>
<text x="10.1" y="82.6">5</text>
<text x="29.2" y="82.6">4</text>
<text x="48.3" y="82.6">3</text>
<text x="67.4" y="82.6">2</text>
<text x="86.4" y="82.6">1</text>
</g>
</svg>
